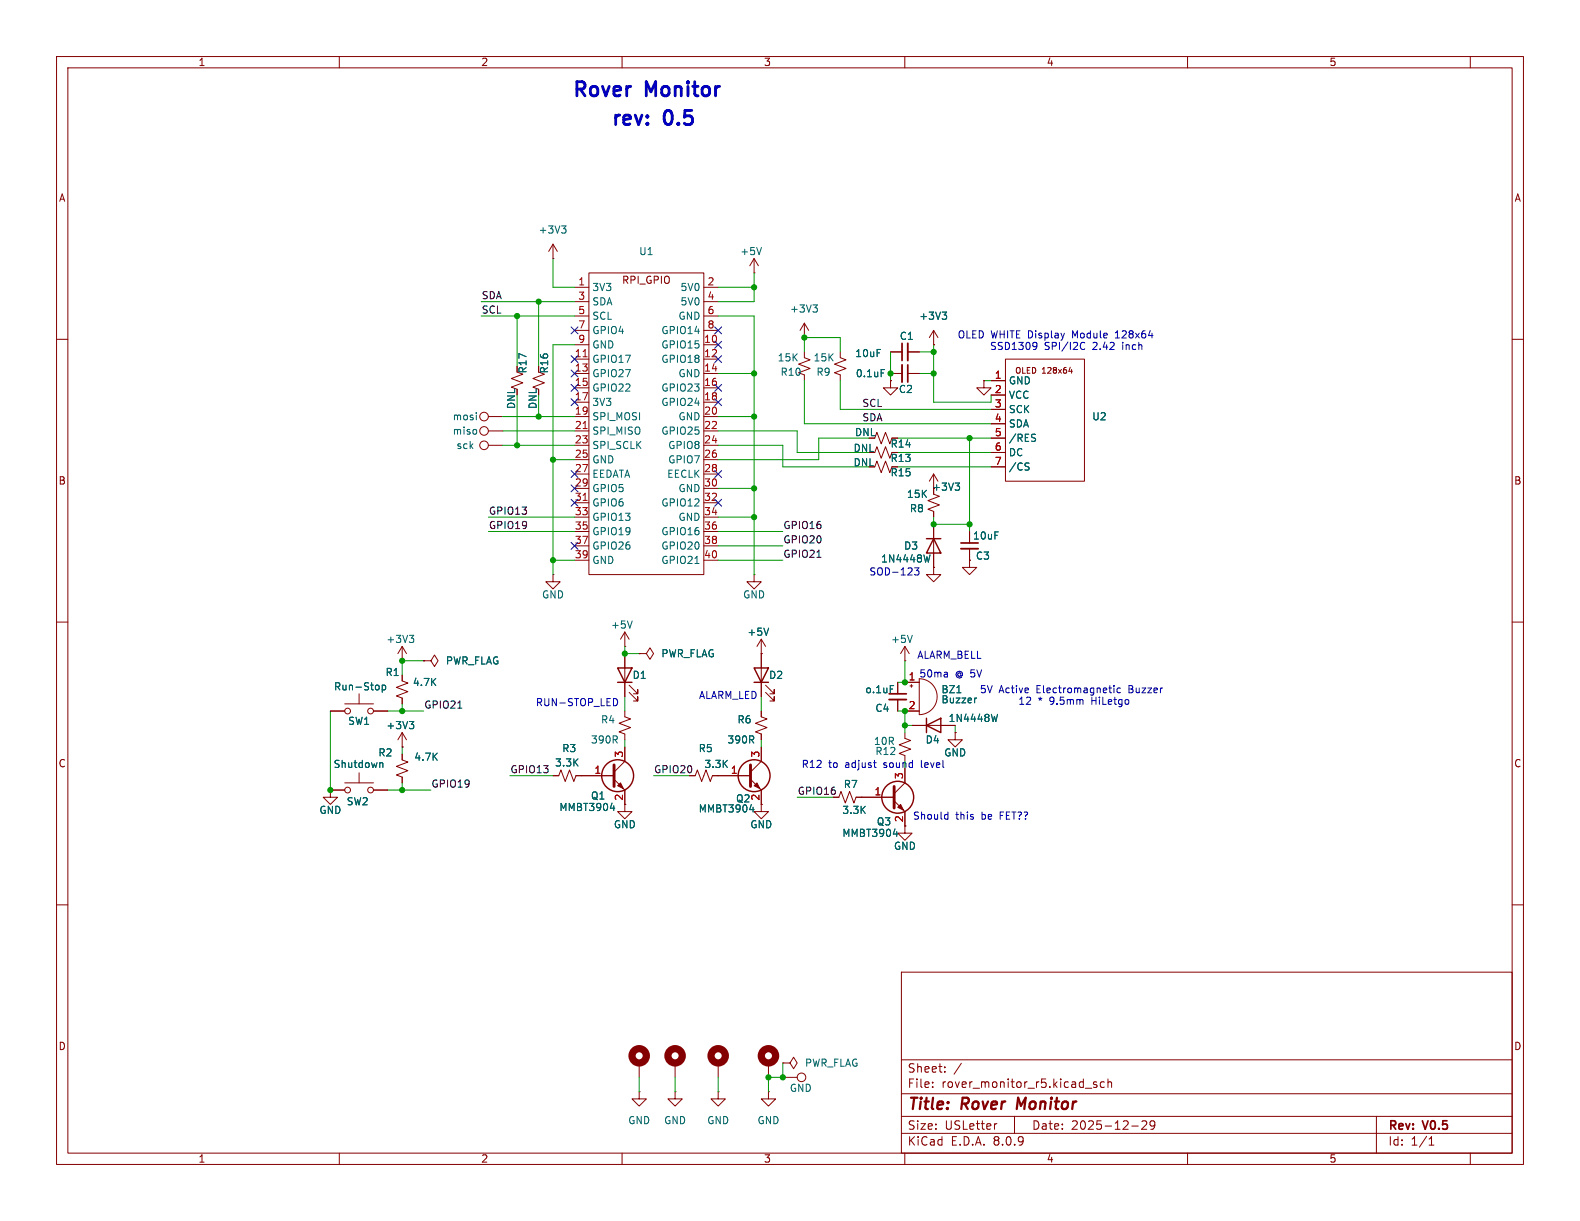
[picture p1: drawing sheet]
<svg xmlns="http://www.w3.org/2000/svg" width="279mm" height="216mm" viewBox="0 0 279 216" stroke-linecap="round" stroke-linejoin="round" font-family="sans-serif">
<g fill="none" stroke="#840000" stroke-width=".18">
<path d="M10 10h259.4v195.9h-259.4zM12 12h255.4v191.9h-255.4zM60 10v2M110 10v2M160 10v2M210 10v2M260 10v2M165.1 58.4v2.6M165.1 58.4l.8 1.3M165.1 58.4l-.8 1.3M10 60h2M86.4 78.7h2.5"/>
<path d="M86.4 73.7h2.5M86.4 76.2h2.5M148.6 62.2v1l1 .4-2 .8 2 .8-2 .7 1 .4v1M154.7 77.5l.4-1 .7 2 .8-2 .8 2 .3-1M157.5 67.3v1.3h-1.3l1.3 1.3 1.2-1.3h-1.2M157.5 67.3h.1M157.5 62.2h2M157.5 66h2M160.5 62.2h2.1M160.5 66h2.1M165.1 61h.1M174 67.3v1.3h-1.3l1.3 1.3 1.3-1.3h-1.3"/>
<path d="M174 67.3h.1M175.3 67.3h2.5M175.3 69.9h2.5M175.3 72.4h2.5M175.3 74.9h2.5M175.3 77.5h2.5M177.8 63.5h14v21.6h-14zM189 65.7h.6M189.5 65.3v.7M267.4 60h2M154.7 82.6l.4-1.1 .7 2.1 .8-2.1 .8 2.1 .3-1M154.7 80l.4-1 .7 2 .8-2 .8 2 .3-1"/>
<path d="M165.1 83.8v2.6M165.1 92.7v7.6M165.1 83.8l.8 1.3M165.1 83.8l-.8 1.3M171.4 99.1v1.2h-1.2l1.2 1.3 1.3-1.3h-1.3M171.4 99.1h.1M171.4 94v2M171.4 97v2.1M175.3 80h2.5M175.3 82.6h2.5M10 110h2M160 116.8h.1"/>
<path d="M160 114.3l-.7 1.3M160 114.3v2.5M160 114.3l.8 1.3M165.1 100.3v1.3h-1.3l1.3 1.3 1.3-1.3h-1.3M165.1 100.3h.1M267.4 110h2M71.1 132.1h.1M71.1 129.5l-.7 1.3M71.1 129.5v2.6M71.1 129.5l.8 1.3M110.5 125.7v1l1 .4-2 .8 2 .8-2 .7 1 .4v1M158.7 120.7v2"/>
<path d="M158.7 123.7v2M160 120.7h2.6M160 125.7h2.6M160.9 121.3h.5M161.2 121v.5M161.3 128.3h7.6M162.6 120a3.2 3.2 0 0 1 3.1 3.2 3.2 3.2 0 0 1-3.1 3.2zM168.9 129.5v1.3h1.3l-1.3 1.3-1.3-1.3h1.3M168.9 129.5h.1M160 146.1v1.2h1.3l-1.3 1.3-1.3-1.3h1.3M10 160h2M159.4 171.9h108v32h-108z"/>
<path d="M267.4 160h2M113 193v1.3h1.3l-1.3 1.3-1.2-1.3h1.2M113 193h.1M113 188v2.5M119.4 193v1.3h1.2l-1.2 1.3-1.3-1.3h1.3M119.4 193h.1M119.4 188v2.5M159.4 197.4h108M159.4 193.4h108M159.4 187.4h108M164.9 192.1v.2M164.9 191.4v.1"/>
<path d="M167.1 189.4v.2M167.1 188.7v.1M170 188l-1.3 1.9M176.3 198.7l-.3 .1M179.4 197.4v3M191.9 192.4h1.2M193.9 191.4l-.3-.1-.2 .2v.2l.5 .2v.3h-.5M195.3 191.4l-.4-.1-.3 .3v.4l.1 .2h.6M195.9 191.4l.2-.1 .4 .1 .1 .9M195.9 190.8v1.5M200.1 199.1h1.2M201.9 198.3l.6-.1 .2 .1 .1 .3-.9 1.1h.9"/>
<path d="M204.2 198.8l-.3 .3h-.3l-.2-.3 .1-.5 .4-.1 .2 .1a.99 .99 0 0 1-.3 1.4h-.3M243.4 197.4v6.5M60 203.9v2M110 203.9v2M159.4 200.4h108M160 203.9v2M210 203.9v2M252.7 202.5h.9M252.7 201.4l.4-.4v1.5M260 203.9v2"/>
<circle cx="85.6" cy="76.2" r=".76"/>
<circle cx="85.6" cy="78.7" r=".76"/>
<circle cx="85.6" cy="73.7" r=".76"/>
</g>
<path d="M180 194.1l-.2 2" fill="none" stroke="#840000" stroke-width=".4"/>
<g fill="none" stroke="#006464" stroke-width=".18">
<path d="M166.6 55.2h.8l-.4 .5M167.2 55.7l.2 .2v.3l-.2 .3M84.2 73v.1M84.2 73.4v.8M84.2 76.1v.6M155.8 65.3h.6M182.9 77.4l.2 .3-.2 .3M182.9 76.8h.2M164.5 98.1l-.3 1.3M168.9 85.4h.8l-.4 .5M169.4 85.9l.3 .2v.3l-.3 .3M181.5 81.9h.5"/>
<path d="M181.7 82.5l.3 .3-.3 .3M161.3 112.3l-.4 1.3M72.4 127.6h.8l-.5 .5M72.9 128.1l.3 .2v.3l-.3 .2M157.4 121.2h.6M169.2 122.5h.7M172.7 123.4l-.2 .1M176.4 126.3l-.3 1.3"/>
</g>
<g fill="none" stroke="#840000" stroke-width="1.3">
<circle cx="113" cy="186.7" r="1.27"/>
<circle cx="119.4" cy="186.7" r="1.27"/>
</g>
<path d="M159.5 64.5v3.1M160.5 60.7v3.1M169.9 97h3.1M157.2 123.7h3.1" fill="none" stroke="#840000" stroke-width=".33"/>
<path d="M159.5 60.7v3.1M160.5 64.5v3.1M169.9 96h3.1M157.2 122.7h3.1" fill="none" stroke="#840000" stroke-width=".3"/>
<path d="M163.8 95.3h2.6M165.1 95.3l1.3 2.5h-2.6zM163.8 128.3l2.6-1.3v2.5zM163.8 127v2.5" fill="none" stroke="#840000" stroke-width=".25"/>
<path d="M104.1 48.3h20.4v53.3h-20.4z" fill="#fff"/>
<g fill="none" stroke="#840000" stroke-width=".18">
<path d="M97.8 45.7h.1M97.8 43.2l-.8 1.3M97.8 43.2v2.5M97.8 43.2l.8 1.3M101.6 50.8h2.5M101.6 53.3h2.5M101.6 55.9h2.5M101.6 58.4h2.5M104.1 48.3h20.4v53.3h-20.4zM124.5 50.8h2.5M124.5 53.3h2.5M124.5 55.9h2.5"/>
<path d="M124.5 58.4h2.5M133.3 48.3h.1M133.3 45.7l-.7 1.3M133.3 45.7v2.6M133.3 45.7l.8 1.3M142.2 59.7h.1M142.2 57.2v2.5M142.2 57.2l.8 1.2M142.2 57.2l-.7 1.2M91.4 65.8l1.1 .4-2.1 .7 2.1 .8-2.1 .8 1 .3M95.2 65.8l1.1 .4-2.1 .7 2.1 .8-2.1 .8 1 .3M101.6 61h2.5"/>
<path d="M101.6 63.5h2.5M101.6 66h2.5M101.6 68.6h2.5M101.6 71.1h2.5M101.6 73.7h2.5M101.6 76.2h2.5M101.6 78.7h2.5M124.5 61h2.5M124.5 63.5h2.5M124.5 66h2.5M124.5 68.6h2.5M124.5 71.1h2.5"/>
<path d="M124.5 73.7h2.5M124.5 76.2h2.5M124.5 78.7h2.5M142.2 62.2v1l1.1 .4-2.1 .8 2.1 .8-2.1 .7 1 .4v1M157.5 67.3h.1M157.5 66h2M157.5 62.2h2M160.5 66h2.1M160.5 62.2h2.1M165.1 61h.1M174 67.3h.1M175.3 67.3h2.5"/>
<path d="M175.3 69.9h2.5M175.3 72.4h2.5M175.3 74.9h2.5M175.3 77.5h2.5M101.6 81.3h2.5M101.6 83.8h2.5M101.6 86.4h2.5M101.6 88.9h2.5M101.6 91.4h2.5M101.6 94h2.5M101.6 96.5h2.5M101.6 99.1h2.5"/>
<path d="M124.5 81.3h2.5M124.5 83.8h2.5M124.5 86.4h2.5M124.5 88.9h2.5M124.5 91.4h2.5M124.5 94h2.5M124.5 96.5h2.5M124.5 99.1h2.5M165.1 87.4l1 .4-2 .7 2 .8-2 .7 1 .4v1M165.1 92.7v2.6M165.1 97.8v2.5M171.4 99.1h.1"/>
<path d="M171.4 94v2M171.4 97v2.1M175.3 80h2.5M175.3 82.6h2.5M71.1 116.8h.1M71.1 119.4v1l1 .4-2 .7 2 .8-2 .8 1 .3v1.1M71.1 114.3l-.7 1.3M71.1 114.3v2.5M71.1 114.3l.8 1.3M74.9 116.8h1.3l.6-1 .7 1-.7 1.1-.6-1.1M74.9 116.8h.1M97.8 101.6v1.3h1.3l-1.3 1.2-1.3-1.2h1.3"/>
<path d="M97.8 101.6h.1M110.5 114.3h.1M110.5 111.8v2.5M110.5 115.6v7.6M110.5 111.8l-.8 1.2M110.5 111.8l.8 1.2M113 115.6h1.3l.6-1 .7 1-.7 1-.6-1M113 115.6h.1M133.3 101.6v1.3h1.3l-1.3 1.2-1.2-1.2h1.2M133.3 101.6h.1M134.6 115.6h.1M134.6 113v10.2"/>
<path d="M134.6 113l-.7 1.3M134.6 113l.8 1.3M165.1 100.3h.1M58.4 139.7v1.3h1.3l-1.3 1.2-1.3-1.2h1.3M58.4 139.7h.1M58.4 139.7h2.6M58.4 125.7h2.6M61 138.4h5M61 124.5h5M63.5 122.7v1.8M63.5 136.7v1.7M66 139.7h2.6"/>
<path d="M66 125.7h2.6M71.1 133.4v1l1 .3-2 .8 2 .8-2 .7 1 .4v1M71.1 132.1h.1M97.8 137.2h1l.4-1.1 .7 2.1 .8-2.1 .8 2.1 .4-1h6.7M108.6 137.8l1.9 1.9v3.8h1.3l-1.3 1.3-1.3-1.3h1.3M110.5 132.1v2.5l-1.9 1.9M111.3 122.4l1.5 1.6v-.8v.8h-.8M111.3 121.2l1.5 1.5v-.8v.8h-.8M121.9 137.2h1l.4-1.1 .8 2.1 .7-2.1 .8 2.1 .4-1h6.7M132.7 137.8l1.9 1.9v3.8h1.3l-1.3 1.3-1.3-1.3h1.3M134.6 125.7v1l1 .4-2 .8 2 .8-2 .7 1 .4v1M134.6 132.1v2.5l-1.9 1.9"/>
<path d="M135.4 122.4l1.5 1.6v-.8v.8h-.8M135.4 121.2l1.5 1.5v-.8v.8h-.8M158.7 120.7v2M158.7 123.7v2M160 129.5v1.1l1 .3-2 .8 2 .8-2 .7 1 .4v1M160 135.9v2.5l-1.9 1.9M160 125.7h2.6M160 120.7h2.6M161.3 128.3h2.5M166.4 128.3h2.5M168.9 129.5h.1M147.3 141h1l.4-1 .8 2 .7-2 .8 2 .4-1h6.7"/>
<path d="M158.1 141.6l1.9 1.9v2.6M127 193v1.3h1.3l-1.3 1.3-1.3-1.3h1.3M127 193h.1M127 188v2.5M135.9 193v1.3h1.3l-1.3 1.3-1.3-1.3h1.3M135.9 193h.1M135.9 188v2.5M138.4 188h1.3l.6-1.1 .7 1.1-.7 1-.6-1M138.4 188h.1M138.4 190.5h2.6"/>
<circle cx="61.5" cy="125.7" r=".51"/>
<circle cx="61.5" cy="139.7" r=".51"/>
<circle cx="65.5" cy="125.7" r=".51"/>
<circle cx="65.5" cy="139.7" r=".51"/>
<circle cx="141.7" cy="190.5" r=".76"/>
</g>
<path d="M103.1 63.1h.7M103.1 75.8h.7M103.1 88.5h.7" fill="none" stroke="#a90000" stroke-width=".18"/>
<g fill="none" stroke="#006464" stroke-width=".18">
<path d="M99.3 39.9h.8l-.4 .5M99.8 40.4l.3 .3v.3l-.3 .2M134.7 43.8l-.5 1.2M143.8 53.9h.7l-.4 .5M144.3 54.4l.2 .2v.3l-.2 .3M166.6 55.2h.8l-.4 .5M167.2 55.7l.2 .2v.3l-.2 .3M155.8 65.3h.6M182.9 77.4l.2 .3-.2 .3M182.9 76.8h.2M122.9 99.6h.7M164.5 98.1l-.3 1.3"/>
<path d="M168.9 85.4h.8l-.4 .5M169.4 85.9l.3 .2v.3l-.3 .3M181.5 81.9h.5M181.7 82.5l.3 .3-.3 .3M72.4 112.3h.8l-.5 .5M72.9 112.8l.3 .3v.3l-.3 .2M111.8 109.8l-.4 1.3M135.9 111.1l-.4 1.2M66.9 121.2l.1 .2-.1 .5M67.2 134.9h.4l.1 .8M67.6 121.1v1.3M67.6 121.2l.4-.1 .2 .3-.1 .5h-.5"/>
<path d="M72.4 127.6h.8l-.5 .5M72.9 128.1l.3 .2v.3l-.3 .2M157.4 121.2h.6M169.2 122.5h.7M172.7 123.4l-.2 .1M176.4 126.3l-.3 1.3M107.9 142.9h.8M108.5 142.5v.8M132.6 143.2h.8M133.2 142.7v.9M158 147.5h.8M158.6 147.1v.8"/>
</g>
<path d="M108.6 135.3v3.8M132.7 135.3v3.8M158.1 139.1v3.8" fill="none" stroke="#840000" stroke-width=".51"/>
<g fill="#840000" stroke="#840000" stroke-width=".18">
<path d="M158.7 142.7l.6-.5 .5 1.1z"/>
<path d="M133.3 138.9l.6-.5 .5 1z"/>
<path d="M109.2 138.9l.5-.5 .5 1z"/>
</g>
<g fill="none" stroke="#840000" stroke-width=".25">
<path d="M109.2 118.1h2.6l-1.3 2.6zM133.3 118.1h2.6l-1.3 2.6zM109.2 120.7h2.6M133.3 120.7h2.6"/>
<circle cx="109.2" cy="137.2" r="2.82"/>
<circle cx="133.3" cy="137.2" r="2.82"/>
<circle cx="158.7" cy="141" r="2.82"/>
</g>
<g fill="none" stroke="#840000" stroke-width="1.3">
<circle cx="127" cy="186.7" r="1.27"/>
<circle cx="135.9" cy="186.7" r="1.27"/>
</g>
<path d="M144.5 98.5h.7M81 125.2h.7" fill="none" stroke="#0f0f0f" stroke-width=".18"/>
<g fill="none" stroke="#0000c2" stroke-width=".18">
<path d="M197.2 59.8h.8M197.4 58.8l-.2 .1M193.9 61.1l-.7 .7h.8M198.5 61v.8M161.7 100.4h.8l-.4 .5 .3 .1v.6l-.1 .1-.6-.1M167.4 118.9l.1 .1v.7M167.5 119.6l-.1 .1M167.5 119.2h-.1M108.8 123.5a.68 .68 0 0 1 .4 .7 .68 .68 0 0 1-.4 .6M154.5 134.9h.4M154.8 135.7h.1M197 121.2v.1"/>
<path d="M197 121.7v.8M198.1 121.7h-.3l-.3 .2 .1 .5h.5M167.3 144l.3 .1M167.6 143.6v1.3M167.6 144.8l-.3 .1"/>
</g>
<g fill="none" stroke="#009600" stroke-width=".18">
<path d="M85.1 53.3h16.5M85.1 55.9h16.5M91.4 55.9v8.9M95.2 53.3v11.5M97.8 45.7v5.1h3.8M127 55.9h6.3v45.7M127 50.8h6.3M133.3 48.3v5h-6.3M88.9 78.7h12.7M88.9 76.2h12.7M88.9 73.7h12.7M91.4 69.9v8.8"/>
<path d="M95.2 69.9v3.8M101.6 61h-3.8v40.6M127 78.7h11.4v3.9h15.3M127 76.2h14v3.8h12.7M127 73.7h6.3M127 66h6.3M142.2 62.2v-2.5h6.4v2.5M142.2 67.3v7.6h33.1M148.6 67.3v5.1h26.7M153.7 77.5h-8.9v3.8h-17.8M157.5 62.2v5.1M158.7 77.5h16.6"/>
<path d="M162.6 66h2.5M162.6 62.2h2.5M165.1 61v10.1h10.2v-1.2M171.4 77.5v16.5M174 67.3h1.3M86.4 91.4h15.2M86.4 94h15.2M97.8 99.1h3.8M97.8 81.3h3.8M127 91.4h6.3M127 94h11.4M127 99.1h11.4"/>
<path d="M127 96.5h11.4M127 86.4h6.3M158.7 82.6h16.6M158.7 80h16.6M165.1 91.4v1.3h6.3M74.9 116.8h-3.8v2.6M110.5 114.3v1.3h2.5M160 116.8v3.9h-1.3M58.4 125.7v14M68.6 125.7h6.3M68.6 139.7h7.6M71.1 124.5v1.2"/>
<path d="M71.1 132.1v1.3M71.1 138.4v1.3M90.2 137.2h7.6M110.5 123.2v2.5M110.5 130.8v1.3M115.6 137.2h6.3M134.6 123.2v2.5M134.6 130.8v1.3M158.7 125.7h1.3v3.8M160 128.3h1.3M168.9 128.3v1.2M141 141h6.3"/>
<path d="M113 190.5v2.5M119.4 190.5v2.5M127 190.5v2.5M138.4 188v2.5h-2.5v2.5"/>
</g>
<g fill="none" stroke="#000084" stroke-width=".18">
<path d="M101 57.8l1.2 1.2M102.2 57.8l-1.2 1.2M126.4 57.8l1.2 1.2M127.6 57.8l-1.2 1.2M101 70.5l1.2 1.2M101 65.4l1.2 1.2M101 68l1.2 1.2M101 62.9l1.2 1.2M102.2 70.5l-1.2 1.2M102.2 65.4l-1.2 1.2M102.2 68l-1.2 1.2M102.2 62.9l-1.2 1.2"/>
<path d="M126.4 62.9l1.2 1.2M126.4 68l1.2 1.2M126.4 70.5l1.2 1.2M126.4 60.4l1.2 1.2M127.6 70.5l-1.2 1.2M127.6 62.9l-1.2 1.2M127.6 68l-1.2 1.2M127.6 60.4l-1.2 1.2M101 85.8l1.2 1.2M101 95.9l1.2 1.2M101 88.3l1.2 1.2M101 83.2l1.2 1.2"/>
<path d="M102.2 85.8l-1.2 1.2M102.2 95.9l-1.2 1.2M102.2 88.3l-1.2 1.2M102.2 83.2l-1.2 1.2M126.4 83.2l1.2 1.2M126.4 88.3l1.2 1.2M127.6 83.2l-1.2 1.2M127.6 88.3l-1.2 1.2"/>
</g>
<g fill="#009600" stroke="#009600" stroke-width=".18">
<circle cx="97.8" cy="81.3" r=".46"/>
<circle cx="160" cy="120.7" r=".46"/>
<circle cx="171.4" cy="77.5" r=".46"/>
<circle cx="171.4" cy="92.7" r=".46"/>
<circle cx="165.1" cy="92.7" r=".46"/>
<circle cx="110.5" cy="115.6" r=".46"/>
<circle cx="97.8" cy="99.1" r=".46"/>
<circle cx="58.4" cy="139.7" r=".46"/>
<circle cx="71.1" cy="139.7" r=".46"/>
<circle cx="71.1" cy="116.8" r=".46"/>
<circle cx="71.1" cy="125.7" r=".46"/>
<circle cx="157.5" cy="66" r=".46"/>
<circle cx="165.1" cy="62.2" r=".46"/>
<circle cx="165.1" cy="66" r=".46"/>
<circle cx="133.3" cy="86.4" r=".46"/>
<circle cx="133.3" cy="73.7" r=".46"/>
<circle cx="133.3" cy="91.4" r=".46"/>
<circle cx="160" cy="125.7" r=".46"/>
<circle cx="160" cy="128.3" r=".46"/>
<circle cx="135.9" cy="190.5" r=".46"/>
<circle cx="138.4" cy="190.5" r=".46"/>
<circle cx="142.2" cy="59.7" r=".46"/>
<circle cx="133.3" cy="50.8" r=".46"/>
<circle cx="133.3" cy="66" r=".46"/>
<circle cx="95.2" cy="73.7" r=".46"/>
<circle cx="95.2" cy="53.3" r=".46"/>
<circle cx="91.4" cy="55.9" r=".46"/>
<circle cx="91.4" cy="78.7" r=".46"/>
</g>
<g font-size="3.5" fill="#0000c2">
<text x="101.1" y="17.3">Rover</text>
<text x="114.4" y="17.3">Monitor</text>
<text x="107.9" y="22.4">rev:</text>
<text x="117.6" y="22.4">0.5</text>
</g>
<g font-size="2.8" fill="#840000">
<text x="160.4" y="196.8">Title:</text>
<text x="170.1" y="196.8">Rover</text>
<text x="180.7" y="196.8">Monitor</text>
</g>
<g font-size="2.1" fill="#840000">
<text x="160.4" y="189.9">Sheet:</text>
<text x="160.4" y="192.6">File:</text>
<text x="166.5" y="192.6">rover_monitor_r5.kicad_sch</text>
<text x="160.4" y="202.8">KiCad</text>
<text x="160.4" y="200">Size:</text>
<text x="167.1" y="200">USLetter</text>
<text x="168.1" y="202.8">E.D.A.</text>
<text x="175.7" y="202.8">8.0.9</text>
<text x="182.4" y="200">Date:</text>
<text x="189.4" y="200">2025-12-29</text>
<text x="245.4" y="200.2">Rev:</text>
<text x="245.4" y="202.8">Id:</text>
<text x="249.5" y="202.8">1/1</text>
<text x="251.8" y="200.2">V0.5</text>
</g>
<g font-size="1.8" fill="#840000">
<text x="35" y="11.9">1</text>
<text x="85" y="11.9">2</text>
<text x="135" y="11.9">3</text>
<text x="185" y="11.9">4</text>
<text x="235" y="11.9">5</text>
<text x="10.3" y="35.9">A</text>
<text x="267.7" y="35.9">A</text>
<text x="109.9" y="50.4">RPI_GPIO</text>
<text x="93.3" y="66.1" transform="rotate(-90 93.3 66.1)">R17</text>
<text x="97.1" y="66.1" transform="rotate(-90 97.1 66.1)">R16</text>
<text x="91.3" y="72.4" transform="rotate(-90 91.3 72.4)">DNL</text>
<text x="95.1" y="72.4" transform="rotate(-90 95.1 72.4)">DNL</text>
<text x="151.1" y="77.3">DNL</text>
<text x="150.8" y="82.7">DNL</text>
<text x="150.8" y="80.1">DNL</text>
<text x="157.4" y="81.9">R13</text>
<text x="157.4" y="79.3">R14</text>
<text x="10.3" y="85.9">B</text>
<text x="157.4" y="84.4">R15</text>
<text x="164.7" y="87">+3V3</text>
<text x="267.7" y="85.9">B</text>
<text x="10.3" y="135.9">C</text>
<text x="267.7" y="135.9">C</text>
<text x="110.2" y="141.7" transform="rotate(-90 110.2 141.7)">2</text>
<text x="134.4" y="141.7" transform="rotate(-90 134.4 141.7)">2</text>
<text x="159.8" y="145.5" transform="rotate(-90 159.8 145.5)">2</text>
<text x="10.3" y="185.9">D</text>
<text x="267.7" y="185.9">D</text>
<text x="35" y="205.8">1</text>
<text x="85" y="205.8">2</text>
<text x="135" y="205.8">3</text>
<text x="185" y="205.8">4</text>
<text x="235" y="205.8">5</text>
</g>
<g font-size="1.8" fill="#006464">
<text x="95.1" y="41.5">+3V3</text>
<text x="112.9" y="45.3">U1</text>
<text x="130.8" y="45.3">+5V</text>
<text x="104.6" y="51.7">3V3</text>
<text x="120.2" y="51.7">5V0</text>
<text x="104.6" y="54.2">SDA</text>
<text x="104.6" y="56.7">SCL</text>
<text x="104.6" y="59.3">GPIO4</text>
<text x="116.9" y="59.3">GPIO14</text>
<text x="119.9" y="56.7">GND</text>
<text x="120.2" y="54.2">5V0</text>
<text x="139.6" y="55.5">+3V3</text>
<text x="162.5" y="56.7">+3V3</text>
<text x="104.6" y="64.4">GPIO17</text>
<text x="104.6" y="61.8">GND</text>
<text x="116.9" y="61.8">GPIO15</text>
<text x="116.9" y="64.4">GPIO18</text>
<text x="137.4" y="64.1">15K</text>
<text x="143.8" y="64.1">15K</text>
<text x="151.1" y="63.3">10uF</text>
<text x="159" y="60.3">C1</text>
<text x="104.6" y="66.9">GPIO27</text>
<text x="104.6" y="69.4">GPIO22</text>
<text x="104.6" y="72">3V3</text>
<text x="116.9" y="69.4">GPIO23</text>
<text x="116.9" y="72">GPIO24</text>
<text x="119.9" y="66.9">GND</text>
<text x="137.9" y="66.6">R10</text>
<text x="144.3" y="66.6">R9</text>
<text x="151.2" y="66.9">0.1uF</text>
<text x="158.9" y="69.7">C2</text>
<text x="178.3" y="68.2">GND</text>
<text x="178.3" y="70.7">VCC</text>
<text x="80" y="74.5">mosi</text>
<text x="80" y="77.1">miso</text>
<text x="104.6" y="74.5">SPI_MOSI</text>
<text x="104.6" y="77.1">SPI_MISO</text>
<text x="116.9" y="77.1">GPIO25</text>
<text x="119.9" y="74.5">GND</text>
<text x="178.3" y="73.3">SCK</text>
<text x="178.3" y="75.8">SDA</text>
<text x="193" y="74.5">U2</text>
<text x="80.6" y="79.6">sck</text>
<text x="104.6" y="79.6">SPI_SCLK</text>
<text x="104.6" y="82.1">GND</text>
<text x="118.1" y="79.6">GPIO8</text>
<text x="118.1" y="82.1">GPIO7</text>
<text x="178.3" y="78.3">/RES</text>
<text x="178.3" y="80.9">DC</text>
<text x="178.3" y="83.4">/CS</text>
<text x="104.6" y="84.7">EEDATA</text>
<text x="104.6" y="87.2">GPIO5</text>
<text x="104.6" y="89.8">GPIO6</text>
<text x="116.9" y="89.8">GPIO12</text>
<text x="117.9" y="84.7">EECLK</text>
<text x="119.9" y="87.2">GND</text>
<text x="160.3" y="88.2">15K</text>
<text x="104.6" y="92.3">GPIO13</text>
<text x="104.6" y="94.8">GPIO19</text>
<text x="116.9" y="94.8">GPIO16</text>
<text x="119.9" y="92.3">GND</text>
<text x="160.8" y="90.8">R8</text>
<text x="172" y="95.6">10uF</text>
<text x="104.6" y="97.4">GPIO26</text>
<text x="104.6" y="99.9">GND</text>
<text x="116.9" y="97.4">GPIO20</text>
<text x="116.9" y="99.9">GPIO21</text>
<text x="155.7" y="99.7">1N4448W</text>
<text x="159.8" y="97.4">D3</text>
<text x="172.5" y="99.2">C3</text>
<text x="95.8" y="106">GND</text>
<text x="131.3" y="106">GND</text>
<text x="68.2" y="113.9">+3V3</text>
<text x="107.9" y="111.4">+5V</text>
<text x="132.1" y="112.6">+5V</text>
<text x="157.5" y="113.9">+5V</text>
<text x="68.1" y="119.7">R1</text>
<text x="78.7" y="117.7">PWR_FLAG</text>
<text x="116.8" y="116.4">PWR_FLAG</text>
<text x="59" y="122.3">Run-Stop</text>
<text x="72.9" y="121.5">4.7K</text>
<text x="111.8" y="120.2">D1</text>
<text x="135.9" y="120.2">D2</text>
<text x="152.9" y="122.8">o.1uF</text>
<text x="166.4" y="122.8">BZ1</text>
<text x="166.4" y="124.6">Buzzer</text>
<text x="61.5" y="128.4">SW1</text>
<text x="68.2" y="129.1">+3V3</text>
<text x="104.4" y="131.7">390R</text>
<text x="106.2" y="128.1">R4</text>
<text x="128.5" y="131.7">390R</text>
<text x="130.3" y="128.1">R6</text>
<text x="154.4" y="131.9">10R</text>
<text x="154.7" y="126.1">C4</text>
<text x="163.6" y="131.7">D4</text>
<text x="167.6" y="127.9">1N4448W</text>
<text x="58.9" y="136">Shutdown</text>
<text x="66.8" y="134">R2</text>
<text x="73.2" y="134.7">4.7K</text>
<text x="98.1" y="135.7">3.3K</text>
<text x="99.3" y="133.2">R3</text>
<text x="123.5" y="133.2">R5</text>
<text x="124.5" y="136">3.3K</text>
<text x="154.7" y="133.7">R12</text>
<text x="166.9" y="134">GND</text>
<text x="61.2" y="142.6">SW2</text>
<text x="98.8" y="143.6">MMBT3904</text>
<text x="104.4" y="141.6">Q1</text>
<text x="123.5" y="143.9">MMBT3904</text>
<text x="130.1" y="142.1">Q2</text>
<text x="149.1" y="139.5">R7</text>
<text x="56.4" y="144.1">GND</text>
<text x="108.5" y="146.7">GND</text>
<text x="132.6" y="146.7">GND</text>
<text x="148.9" y="144.1">3.3K</text>
<text x="148.9" y="148.2">MMBT3904</text>
<text x="154.9" y="146.2">Q3</text>
<text x="158" y="150.5">GND</text>
<text x="142.2" y="188.8">PWR_FLAG</text>
<text x="139.6" y="193.3">GND</text>
<text x="111" y="199">GND</text>
<text x="117.3" y="199">GND</text>
<text x="125" y="199">GND</text>
<text x="133.9" y="199">GND</text>
</g>
<g font-size="1.8" fill="#0f0f0f">
<text x="85.1" y="53">SDA</text>
<text x="85.1" y="55.5">SCL</text>
<text x="152.4" y="74.6">SDA</text>
<text x="152.4" y="72">SCL</text>
<text x="86.4" y="91.1">GPIO13</text>
<text x="86.4" y="93.6">GPIO19</text>
<text x="138.4" y="93.6">GPIO16</text>
<text x="138.4" y="96.2">GPIO20</text>
<text x="138.4" y="98.7">GPIO21</text>
<text x="74.9" y="125.4">GPIO21</text>
<text x="90.2" y="136.8">GPIO13</text>
<text x="115.6" y="136.8">GPIO20</text>
<text x="76.2" y="139.4">GPIO19</text>
<text x="141" y="140.6">GPIO16</text>
</g>
<g font-size="1.8" fill="#a90000">
<text x="102.2" y="50.5">1</text>
<text x="102.2" y="53.1">3</text>
<text x="125" y="50.5">2</text>
<text x="125" y="53.1">4</text>
<text x="102.2" y="55.6">5</text>
<text x="102.2" y="58.2">7</text>
<text x="125" y="55.6">6</text>
<text x="125" y="58.2">8</text>
<text x="101.6" y="63.2">11</text>
<text x="101.6" y="65.8">13</text>
<text x="102.2" y="60.7">9</text>
<text x="124.4" y="60.7">10</text>
<text x="124.4" y="63.2">12</text>
<text x="124.4" y="65.8">14</text>
<text x="101.6" y="68.3">15</text>
<text x="101.6" y="70.9">17</text>
<text x="124.4" y="68.3">16</text>
<text x="124.4" y="70.9">18</text>
<text x="175.8" y="67.1">1</text>
<text x="175.8" y="69.6">2</text>
<text x="101.6" y="73.4">19</text>
<text x="101.6" y="75.9">21</text>
<text x="124.4" y="73.4">20</text>
<text x="124.4" y="75.9">22</text>
<text x="175.8" y="72.1">3</text>
<text x="175.8" y="74.7">4</text>
<text x="175.8" y="77.2">5</text>
<text x="101.6" y="78.5">23</text>
<text x="101.6" y="81">25</text>
<text x="101.6" y="83.6">27</text>
<text x="124.4" y="78.5">24</text>
<text x="124.4" y="81">26</text>
<text x="124.4" y="83.6">28</text>
<text x="175.8" y="79.8">6</text>
<text x="175.8" y="82.3">7</text>
<text x="101.6" y="86.1">29</text>
<text x="101.6" y="88.6">31</text>
<text x="124.4" y="86.1">30</text>
<text x="124.4" y="88.6">32</text>
<text x="101.6" y="91.2">33</text>
<text x="101.6" y="93.7">35</text>
<text x="124.4" y="91.2">34</text>
<text x="124.4" y="93.7">36</text>
<text x="101.6" y="96.3">37</text>
<text x="101.6" y="98.8">39</text>
<text x="124.4" y="96.3">38</text>
<text x="124.4" y="98.8">40</text>
<text x="160.6" y="120.4">1</text>
<text x="160.6" y="125.5">2</text>
<text x="105" y="136.9">1</text>
<text x="110.2" y="134.1" transform="rotate(-90 110.2 134.1)">3</text>
<text x="129.2" y="136.9">1</text>
<text x="134.4" y="134.1" transform="rotate(-90 134.4 134.1)">3</text>
<text x="159.8" y="137.9" transform="rotate(-90 159.8 137.9)">3</text>
<text x="154.6" y="140.7">1</text>
</g>
<g font-size="1.8" fill="#0000c2">
<text x="169.3" y="60">OLED WHITE Display</text>
<text x="175.6" y="62.1">SSD1309</text>
<text x="185.3" y="62.1">SPI/I2C</text>
<text x="189.9" y="60">Module</text>
<text x="193.9" y="62.1">2.42</text>
<text x="197.7" y="60">128x64</text>
<text x="199.4" y="62.1">inch</text>
<text x="153.6" y="102">SOD-123</text>
<text x="162.1" y="116.7">ALARM_BELL</text>
<text x="162.5" y="120">50ma</text>
<text x="168.9" y="120">@ 5V</text>
<text x="94.7" y="125.1">RUN-STOP_LED</text>
<text x="123.5" y="123.8">ALARM_LED</text>
<text x="173.2" y="122.8">5V</text>
<text x="176.6" y="122.8">Active</text>
<text x="180.2" y="124.8">12</text>
<text x="183.4" y="122.8">Electromagnetic</text>
<text x="183.8" y="124.8">*</text>
<text x="185.9" y="124.8">9.5mm</text>
<text x="193.5" y="124.8">HiLetgo</text>
<text x="199.8" y="122.8">Buzzer</text>
<text x="141.7" y="136">R12</text>
<text x="146.5" y="136">to</text>
<text x="149.6" y="136">adjust</text>
<text x="163.3" y="136">level</text>
<text x="161.4" y="145.1">Should</text>
<text x="169" y="145.1">this</text>
<text x="173.7" y="145.1">be</text>
<text x="177.1" y="145.1">FET??</text>
</g>
<text font-size="1.8" fill="#009600" x="156.5" y="136">sound</text>
<text font-size="1.4" fill="#006464" x="179.4" y="66.3">OLED</text>
<text font-size="1.4" fill="#840000" x="184.3" y="66.3">128x64</text>
</svg>
